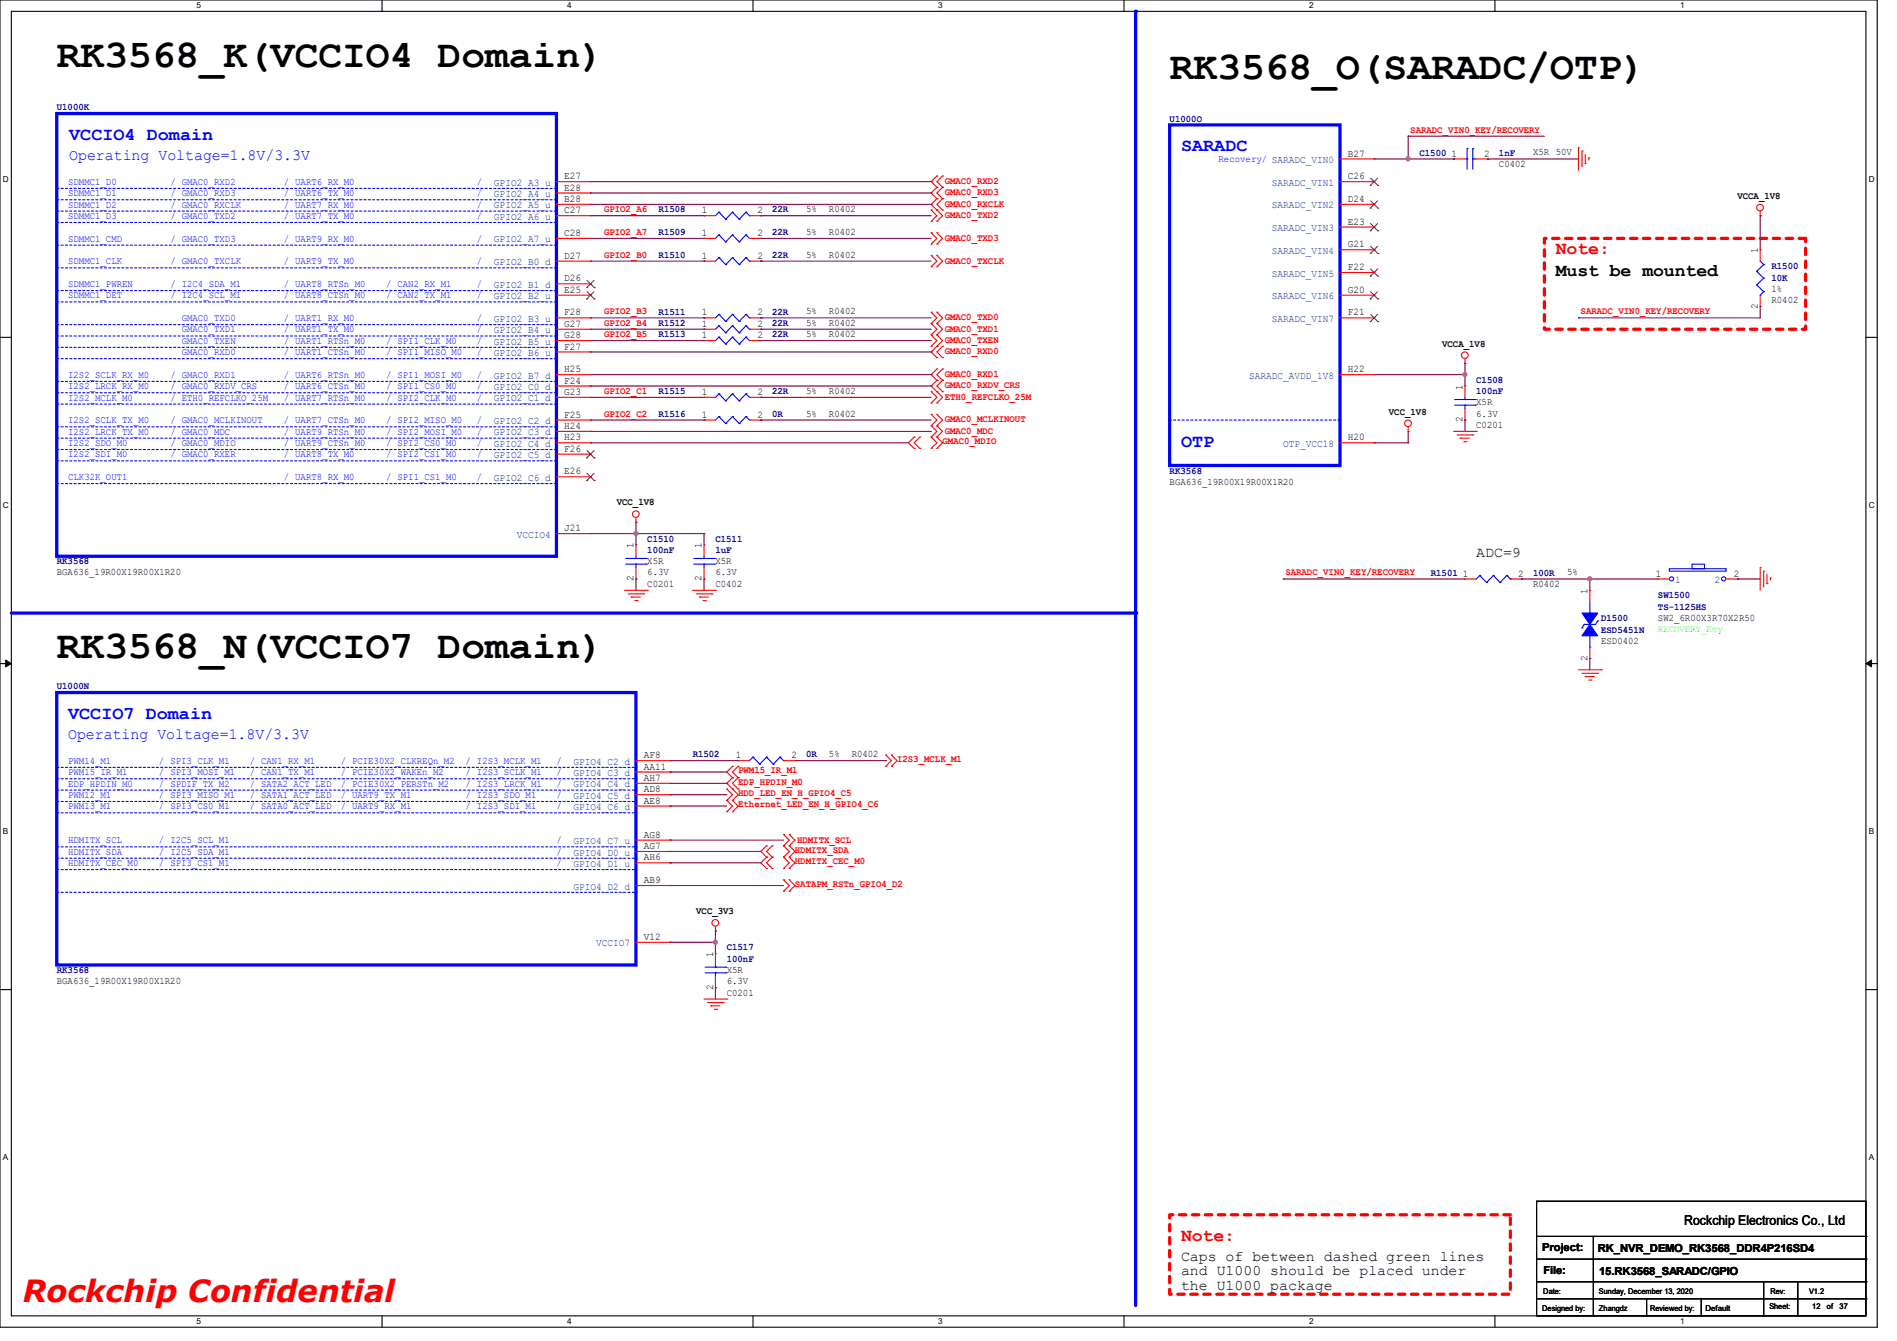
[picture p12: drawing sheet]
<svg xmlns="http://www.w3.org/2000/svg" width="297mm" height="210mm" viewBox="0 0 297 210" stroke-linecap="round" stroke-linejoin="round" font-family="sans-serif">
<path d="M0 0h293.9v207.9h-293.9zM1.8 1.8h290.3v204.3h-290.3z" fill="none" stroke="#000" stroke-width=".17"/>
<g fill="#fff">
<path d="M30.8 .2h.7v1.4h-.7z"/>
<path d="M30.8 206.2h.7v1.4h-.7z"/>
</g>
<path d="M59.8 0v1.8M59.8 206.1v1.8" fill="none" stroke="#000" stroke-width=".17"/>
<g fill="#fff">
<path d="M88.8 .2h.7v1.4h-.7z"/>
<path d="M88.8 206.2h.7v1.4h-.7z"/>
</g>
<path d="M117.9 0v1.8M117.9 206.1v1.8" fill="none" stroke="#000" stroke-width=".17"/>
<g fill="#fff">
<path d="M146.9 .2h.7v1.4h-.7z"/>
<path d="M146.9 206.2h.7v1.4h-.7z"/>
</g>
<path d="M176 0v1.8M176 206.1v1.8" fill="none" stroke="#000" stroke-width=".17"/>
<g fill="#fff">
<path d="M205 .2h.7v1.4h-.7z"/>
<path d="M205 206.2h.7v1.4h-.7z"/>
</g>
<path d="M234.1 0v1.8M234.1 206.1v1.8" fill="none" stroke="#000" stroke-width=".17"/>
<g fill="#fff">
<path d="M263.1 .2h.6v1.4h-.6z"/>
<path d="M263.1 206.2h.6v1.4h-.6z"/>
<path d="M.5 27.3h.9v1.4h-.9z"/>
<path d="M292.6 27.3h.9v1.4h-.9z"/>
<path d="M.5 78.4h.9v1.4h-.9z"/>
<path d="M292.6 78.4h.9v1.4h-.9z"/>
</g>
<path d="M0 52.8h1.8M292.1 52.8h1.8" fill="none" stroke="#000" stroke-width=".17"/>
<g fill="#fff">
<path d="M.5 129.5h.8v1.4h-.8z"/>
<path d="M292.6 129.5h.8v1.4h-.8z"/>
</g>
<path d="M0 103.9h1.8M292.1 103.9h1.8" fill="none" stroke="#000" stroke-width=".17"/>
<path d="M.9 103.4l.9 .5-.9 .5zM292.1 103.9l.9-.5v1z" fill="#000" stroke="#000" stroke-width=".16"/>
<g fill="#fff">
<path d="M.5 180.5h.8v1.4h-.8z"/>
<path d="M292.6 180.5h.8v1.4h-.8z"/>
</g>
<path d="M0 155h1.8M292.1 155h1.8" fill="none" stroke="#000" stroke-width=".17"/>
<path d="M1.8 96h176" fill="none" stroke="#00f" stroke-width=".51"/>
<circle cx="177.8" cy="96" r=".25" fill="#00f"/>
<path d="M177.8 1.8v94.2" fill="none" stroke="#00f" stroke-width=".51"/>
<circle cx="177.8" cy="1.8" r=".25" fill="#00f"/>
<path d="M241.8 37.3h40.9v14.3h-40.9zM183.1 190.2h53.4v12.5h-53.4z" fill="none" stroke="#f00" stroke-width=".51" stroke-dasharray="1 1"/>
<path d="M177.8 96v108.5" fill="none" stroke="#00f" stroke-width=".51"/>
<circle cx="177.8" cy="96" r=".25" fill="#00f"/>
<g fill="none" stroke="#f00" stroke-width=".17">
<path d="M87.1 37.3h5.4M87.1 28.4h5.4M87.1 30.2h5.4M87.1 32h5.4M87.1 33.8h5.4M92.5 28.4h.1M92.5 30.2h.1M92.5 32h.1M92.5 33.8h.1M92.5 37.3h.1M110.2 37.3h.1M110.2 33.8h.1"/>
<path d="M110.2 37.3h1.8M110.2 33.8h1.8M117.3 37.3h1.8M117.3 33.8h1.8M119.1 37.3h.1M119.1 33.8h.1M145.8 34.7h.1M145.8 32.9h.1M145.8 38.2h.1M145.8 36.4h.1M145.8 32.9l.9 .9-.9 .9M145.8 36.4l.9 .9-.9 .9"/>
<path d="M146.7 27.6h.1M146.7 29.3h.1M146.7 31.1h.1M146.7 32.9h.1M146.7 34.7h.1M146.7 38.2h.1M146.7 36.4h.1M146.7 27.6l-.9 .8 .9 .9M146.7 29.3l-.9 .9 .9 .9M146.7 31.1l-.9 .9 1.8 1.8-.9 .9M146.7 36.4l.9 .9-.9 .9M147.6 29.3h.1"/>
<path d="M147.6 27.6h.1M147.6 31.1h.1M147.6 32.9h.1M147.6 27.6l-.9 .8 .9 .9M147.6 29.3l-.9 .9 .9 .9M147.6 31.1l-.9 .9 .9 .9M209.8 24.9h5.3M209.8 28.4h5.3M209.8 32h5.3M209.8 35.6h5.3M209.8 39.1h5.3M215.1 24.9h.1"/>
<path d="M215.1 28.4h.1M215.1 32h.1M215.1 35.6h.1M215.1 39.1h.1M227.6 24.9h.1M227.6 24.9h1.8M231.1 24.9h1.8M232.9 24.9h.1M247.1 23.1h.1M247.1 23.1v3.6M247.7 23.7h.1M247.7 23.7v2.4"/>
<path d="M248.2 25.6h.1M248.2 24.2v1.4M248.8 24.7h.1M248.8 24.7v.4M275.6 33.8h.1M275.6 39.1h.1M275.6 33.1v.7M275.6 39.1v1.8M87.1 51.6h5.4M87.1 40.9h5.4M87.1 44.4h5.4M87.1 46.2h5.4"/>
<path d="M87.1 49.8h5.4M87.1 53.3h5.4M87.1 55.1h5.4M87.1 58.7h5.4M92.5 40.9h.1M92.5 44.4h.1M92.5 46.2h.1M92.5 49.8h.1M92.5 51.6h.1M92.5 53.3h.1M92.5 55.1h.1M92.5 58.7h.1"/>
<path d="M110.2 51.6h.1M110.2 49.8h.1M110.2 40.9h.1M110.2 53.3h.1M110.2 51.6h1.8M110.2 40.9h1.8M110.2 49.8h1.8M110.2 53.3h1.8M117.3 51.6h1.8M117.3 40.9h1.8M117.3 49.8h1.8M117.3 53.3h1.8"/>
<path d="M119.1 51.6h.1M119.1 49.8h.1M119.1 40.9h.1M119.1 53.3h.1M145.8 41.8h.1M145.8 40h.1M145.8 50.7h.1M145.8 48.9h.1M145.8 52.5h.1M145.8 54.2h.1M145.8 40l.9 .9-.9 .9M145.8 48.9l.9 .9-.9 .9"/>
<path d="M145.8 50.7l.9 .9-.9 .9M145.8 52.5l.9 .8-.9 .9M146.7 41.8h.1M146.7 40h.1M146.7 50.7h.1M146.7 48.9h.1M146.7 52.5h.1M146.7 54.2h.1M146.7 56h.1M146.7 57.8h.1M146.7 59.6h.1M146.7 40l.9 .9-.9 .9"/>
<path d="M146.7 48.9l.9 .9-.9 .9M146.7 50.7l.9 .9-.9 .9M146.7 52.5l.9 .8-1.8 1.8 .9 .9M146.7 57.8l-.9 .9 .9 .9M146.7 59.6l-.9 .9 .9 .8M147.6 56h.1M147.6 54.2h.1M147.6 59.6h.1M147.6 57.8h.1M147.6 54.2l-.9 .9 .9 .9M147.6 57.8l-.9 .9 .9 .9M147.6 59.6l-.9 .9 .9 .8"/>
<path d="M209.8 46.2h5.3M209.8 49.8h5.3M209.8 58.7h5.3M209.8 42.7h5.3M215.1 42.7h.1M215.1 46.2h.1M215.1 49.8h.1M215.1 58.7h.1M229.4 56.9h.1M229.4 56.2v.7M275.6 48h.1M275.6 46.2v1.8"/>
<path d="M87.1 67.6h5.4M87.1 65.8h5.4M87.1 62.2h5.4M87.1 60.5h5.4M87.1 69.3h5.4M87.1 71.1h5.4M87.1 74.7h5.4M92.5 60.5h.1M92.5 62.2h.1M92.5 65.8h.1M92.5 67.6h.1M92.5 69.3h.1"/>
<path d="M92.5 71.1h.1M92.5 74.7h.1M110.2 65.8h.1M110.2 62.2h.1M110.2 65.8h1.8M110.2 62.2h1.8M117.3 65.8h1.8M117.3 62.2h1.8M119.1 65.8h.1M119.1 62.2h.1M143.1 68.5h.1M143.1 70.2h.1"/>
<path d="M143.1 68.5l-.9 .8 .9 .9M144 70.2h.1M144 68.5h.1M144 68.5l-.9 .8 .9 .9M145.8 63.1h.1M145.8 61.3h.1M145.8 66.7h.1M145.8 64.9h.1M145.8 68.5h.1M145.8 70.2h.1M145.8 61.3l.9 .9-.9 .9M145.8 64.9l.9 .9-.9 .9"/>
<path d="M145.8 66.7l.9 .9-.9 .9M145.8 68.5l.9 .8-.9 .9M146.7 61.3h.1M146.7 63.1h.1M146.7 66.7h.1M146.7 64.9h.1M146.7 68.5h.1M146.7 70.2h.1M146.7 61.3l.9 .9-.9 .9M146.7 64.9l.9 .9-.9 .9M146.7 66.7l.9 .9-.9 .9M146.7 68.5l.9 .8-.9 .9"/>
<path d="M147.6 61.3h.1M209.8 69.3h5.3M215.1 69.3h.1M220.5 67.6h.1M220.5 66.8v.8M227.6 67.6h3.5M228.1 68.1h2.5M228.6 68.6h.1M228.6 68.6h1.5M229.2 69.2h.3M229.4 60.5h.1M229.4 65.8h.1"/>
<path d="M229.4 60.5v1.7M229.4 64v1.8M229.5 69.2h.1M230.6 68.1h.1M231.1 67.6h.1M87.1 83.6h5.4M92.5 83.6h.1M97.8 92.5h3.5M98.3 93h2.5M98.8 93.5h.1M98.8 93.5h1.5M99.4 94.1h.3"/>
<path d="M99.6 81.8h.1M99.6 85.3h.1M99.6 90.7h.1M99.6 81.1v.7M99.6 85.3v1.8M99.6 88.9v1.8M99.7 94.1h.1M100.8 93h.1M101.3 92.5h.1M108.5 92.5h3.5M109 93h2.5M109.5 93.5h.1"/>
<path d="M109.5 93.5h1.5M110.1 94.1h.3M110.2 85.3h.1M110.2 90.7h.1M110.2 85.3v1.8M110.2 88.9v1.8M110.4 94.1h.1M111.5 93h.1M112 92.5h.1M229.4 90.7h.1M229.4 90.7h1.7M236.5 90.7h1.8"/>
<path d="M238.3 90.7h.1M248.9 92.5h.1M248.9 92.5v1.7M259.6 90.7h.1M259.6 90.7h1.8M270.3 90.7h1.7M272 90.7h.1M275.6 88.9h.1M275.6 88.9v3.6M276.1 89.5h.1M276.1 89.5v2.4M276.6 91.4h.1"/>
<path d="M276.6 90v1.4M277.2 90.5h.1M277.2 90.5v.3M99.6 119.1h5.3M104.9 119.1h.1M115.6 119.1h.1M115.6 119.1h1.7M122.7 119.1h1.8M124.5 119.1h.1M138.7 118.2h.1M138.7 118.2l.9 .9-.9 .9M139.6 118.2h.1"/>
<path d="M139.6 118.2l.9 .9-.9 .9M247.1 104.9h3.6M247.7 105.5h2.4M248.2 106h.1M248.2 106h1.4M248.8 106.5h.3M248.9 103.1h.1M248.9 101.3v1.8M249.1 106.5h.1M250.1 105.5h.1M250.7 104.9h.1M99.6 120.9h5.3"/>
<path d="M99.6 122.7h5.3M99.6 124.5h5.3M99.6 126.2h5.3M99.6 131.6h5.3M99.6 133.3h5.3M99.6 135.1h5.3M99.6 138.7h5.3M104.9 120.9h.1M104.9 122.7h.1M104.9 124.5h.1M104.9 126.2h.1M104.9 131.6h.1"/>
<path d="M104.9 133.3h.1M104.9 135.1h.1M104.9 138.7h.1M113.8 127.1h.1M113.8 125.3h.1M113.8 123.6h.1M113.8 125.3l.9 .9-.9 .9M113.8 123.6l.9 .9-.9 .8M114.7 121.8h.1M114.7 123.6h.1M114.7 120h.1M114.7 127.1h.1"/>
<path d="M114.7 125.3h.1M114.7 125.3l.9 .9-.9 .9M114.7 121.8l-.9 .9 1.8 1.8-.9 .8M114.7 120l-.9 .9 .9 .9M115.6 123.6h.1M115.6 121.8h.1M115.6 120h.1M115.6 121.8l-.9 .9 .9 .9M115.6 120l-.9 .9 .9 .9M120 134.2h.1M120 136h.1M120 132.5h.1"/>
<path d="M120 134.2l-.9 .9 .9 .9M120 132.5l-.9 .8 .9 .9M120.9 136h.1M120.9 134.2h.1M120.9 132.5h.1M120.9 134.2l-.9 .9 .9 .9M120.9 132.5l-.9 .8 .9 .9M122.7 136h.1M122.7 134.2h.1M122.7 132.5h.1M122.7 130.7h.1M122.7 139.6h.1"/>
<path d="M122.7 137.8h.1M122.7 130.7l.9 .9-.9 .9M122.7 134.2l.9 .9-.9 .9M122.7 132.5l.9 .8-.9 .9M122.7 137.8l.9 .9-.9 .9M123.6 136h.1M123.6 134.2h.1M123.6 132.5h.1M123.6 130.7h.1M123.6 139.6h.1M123.6 137.8h.1M123.6 134.2l.9 .9-.9 .9"/>
<path d="M123.6 130.7l.9 .9-.9 .9M123.6 132.5l.9 .8-.9 .9M123.6 137.8l.9 .9-.9 .9M138.7 120h.1M139.6 120h.1M99.6 147.6h5.3M104.9 147.6h.1M110.2 156.5h3.6M110.8 157h2.4M111.3 157.5h.1M111.3 157.5h1.4M111.8 158.1h.4"/>
<path d="M112 145.8h.1M112 149.4h.1M112 154.7h.1M112 145.1v.7M112 149.4v1.7M112 152.9v1.8M112.2 158.1h.1M113.2 157h.1M113.8 156.5h.1"/>
<circle cx="275.6" cy="32.5" r=".52"/>
<circle cx="229.4" cy="55.6" r=".52"/>
<circle cx="220.5" cy="66.3" r=".52"/>
<circle cx="99.6" cy="80.5" r=".52"/>
<circle cx="112" cy="144.5" r=".52"/>
</g>
<g fill="none" stroke="#000" stroke-width=".17">
<path d="M240.6 188.1h51.5v18h-51.5zM240.6 193.6h51.5M240.6 197.2h51.5M249.5 193.6v12.5M292.1 193.6h.1M292.1 197.2h.1M240.6 200.7h51.5M240.6 203.4h51.5M249.5 206.1h.1M257.8 206.1h.1M257.8 203.4v2.7M266.4 206.1h.1"/>
<path d="M266.4 203.4v2.7M276.1 206.1h.1M276.1 200.7v5.4M281.5 206.1h.1M281.5 200.7v5.4M292.1 200.7h.1M292.1 203.4h.1"/>
</g>
<g fill="none" stroke="#00f" stroke-width=".17">
<path d="M112.6 36.8h.1M112.6 33.2h.1M112.6 36.8l-.6 .5M112.6 36.8l1 1.1M112.6 33.2l-.6 .6M112.6 33.2l1 1.1M113.6 37.9h.1M113.6 34.3h.1M114.7 36.8h.1M114.7 33.2h.1M114.7 36.8l-1.1 1.1M114.7 36.8l1 1.1"/>
<path d="M114.7 33.2l-1.1 1.1M114.7 33.2l1 1.1M115.7 37.9h.1M115.7 34.3h.1M116.8 36.8h.1M116.8 33.2h.1M116.8 36.8l-1.1 1.1M116.8 36.8l.5 .5M116.8 33.2l-1.1 1.1M116.8 33.2l.5 .6M117.3 37.3h.1M117.3 33.8h.1"/>
<path d="M229.4 24.9h.3M229.7 24.9h.1M229.7 23.3h.1M229.7 23.3v3.2M230.6 23.3h.1M230.6 24.9h.1M230.6 24.9h.5M230.6 23.3v3.2M112.6 51h.1M112.6 49.2h.1M112.6 40.3h.1M112.6 52.8h.1"/>
<path d="M112.6 51l-.6 .6M112.6 51l1 1.1M112.6 49.2l-.6 .6M112.6 49.2l1 1.1M112.6 40.3l-.6 .6M112.6 40.3l1 1.1M112.6 52.8l-.6 .5M112.6 52.8l1 1.1M113.6 52.1h.1M113.6 50.3h.1M113.6 41.4h.1M113.6 53.9h.1"/>
<path d="M114.7 51h.1M114.7 49.2h.1M114.7 40.3h.1M114.7 52.8h.1M114.7 51l-1.1 1.1M114.7 51l1 1.1M114.7 49.2l-1.1 1.1M114.7 49.2l1 1.1M114.7 40.3l-1.1 1.1M114.7 40.3l1 1.1M114.7 52.8l-1.1 1.1M114.7 52.8l1 1.1"/>
<path d="M115.7 52.1h.1M115.7 50.3h.1M115.7 41.4h.1M115.7 53.9h.1M116.8 51h.1M116.8 49.2h.1M116.8 40.3h.1M116.8 52.8h.1M116.8 51l-1.1 1.1M116.8 51l.5 .6M116.8 49.2l-1.1 1.1M116.8 49.2l.5 .6"/>
<path d="M116.8 40.3l-1.1 1.1M116.8 40.3l.5 .6M116.8 52.8l-1.1 1.1M116.8 52.8l.5 .5M117.3 51.6h.1M117.3 49.8h.1M117.3 40.9h.1M117.3 53.3h.1M275 42.5h.1M275 44.6h.1M275 42.5l1.1 1.1M275 44.6l1.1 1.1"/>
<path d="M275.6 46.2h.1M275.6 40.9l.5 .5M276.1 41.4h.1M276.1 43.6h.1M276.1 45.7h.1M276.1 45.7l-.5 .5M276.1 41.4l-1.1 1.1M276.1 43.6l-1.1 1M112.6 65.2h.1M112.6 61.7h.1M112.6 65.2l-.6 .6M112.6 65.2l1 1.1"/>
<path d="M112.6 61.7l-.6 .5M112.6 61.7l1 1.1M113.6 66.3h.1M113.6 62.8h.1M114.7 65.2h.1M114.7 61.7h.1M114.7 65.2l-1.1 1.1M114.7 65.2l1 1.1M114.7 61.7l-1.1 1.1M114.7 61.7l1 1.1M115.7 66.3h.1M115.7 62.8h.1"/>
<path d="M116.8 65.2h.1M116.8 61.7h.1M116.8 65.2l-1.1 1.1M116.8 65.2l.5 .6M116.8 61.7l-1.1 1.1M116.8 61.7l.5 .5M117.3 65.8h.1M117.3 62.2h.1M227.8 63.5h3.2M227.8 62.6h3.2M229.4 62.6h.1M229.4 63.5h.1"/>
<path d="M229.4 62.2v.4M229.4 63.5v.5M231 63.5h.1M231 62.6h.1M98 88.3h3.2M98 87.5h3.2M99.6 87.5h.1M99.6 88.3h.1M99.6 87.1v.4M99.6 88.3v.6M101.2 88.3h.1M101.2 87.5h.1"/>
<path d="M108.6 88.3h3.2M108.6 87.5h3.2M110.2 87.5h.1M110.2 88.3h.1M110.2 87.1v.4M110.2 88.3v.6M111.8 88.3h.1M111.8 87.5h.1M231.7 90.1h.1M231.7 90.1l-.6 .6M231.7 90.1l1 1.1M232.7 91.2h.1"/>
<path d="M233.8 90.1h.1M233.8 90.1l-1.1 1.1M233.8 90.1l1.1 1.1M234.9 91.2h.1M235.9 90.1h.1M235.9 90.1l-1 1.1M235.9 90.1l.6 .6M236.5 90.7h.1M247.7 98.3h.1M248 97.8h.1M248 97.8l-.3 .5M248.9 96h.1"/>
<path d="M248.9 94.2v1.8M248.9 99.6v1.7M250.1 97.2h.1M250.1 97.2l-.3 .6h-1.8M261.4 89.1h8.9v.4h-8.9zM264.9 88.3h2v.8h-2zM117.9 118.6h.1M117.9 118.6l-.6 .5M117.9 118.6l1.1 1.1M119 119.7h.1M120 118.6h.1M120 118.6l-1 1.1"/>
<path d="M120 118.6l1.1 1.1M121.1 119.7h.1M122.1 118.6h.1M122.1 118.6l-1 1.1M122.1 118.6l.6 .5M122.7 119.1h.1M248.9 101.3h.1M110.4 152.4h3.2M110.4 151.5h3.2M112 151.5h.1M112 152.4h.1M112 151.1v.4"/>
<path d="M112 152.4v.5M113.6 152.4h.1M113.6 151.5h.1"/>
<circle cx="261.7" cy="90.7" r=".33"/>
<circle cx="269.9" cy="90.7" r=".33"/>
</g>
<g fill="none" stroke="#00f" stroke-width=".17" stroke-dasharray=".3 .3">
<path d="M8.9 34.8h78.2M8.9 29.5h78.2M8.9 31.3h78.2M8.9 38.4h78.2M8.9 33.1h78.2M87.1 34.8h.1M87.1 29.5h.1M87.1 31.3h.1M87.1 38.4h.1M87.1 33.1h.1M8.9 52.6h78.2M8.9 54.4h78.2"/>
<path d="M8.9 50.8h78.2M8.9 45.5h78.2M8.9 56.2h78.2M8.9 47.3h78.2M8.9 42h78.2M8.9 59.7h78.2M87.1 52.6h.1M87.1 54.4h.1M87.1 50.8h.1M87.1 45.5h.1M87.1 56.2h.1M87.1 47.3h.1"/>
<path d="M87.1 42h.1M87.1 59.7h.1M8.9 63.3h78.2M8.9 61.5h78.2M8.9 70.4h78.2M8.9 75.7h78.2M8.9 68.6h78.2M8.9 72.2h78.2M8.9 66.8h78.2M87.1 63.3h.1M87.1 61.5h.1M87.1 70.4h.1"/>
<path d="M87.1 75.7h.1M87.1 68.6h.1M87.1 72.2h.1M87.1 66.8h.1M183.1 65.8h.1M209.8 65.8h-26.7M8.9 122h90.7M8.9 134.4h90.7M8.9 125.5h90.7M8.9 136.2h90.7M8.9 127.3h90.7M8.9 139.7h90.7"/>
<path d="M8.9 120.2h90.7M8.9 123.7h90.7M8.9 132.6h90.7M99.6 122h.1M99.6 134.4h.1M99.6 125.5h.1M99.6 136.2h.1M99.6 127.3h.1M99.6 139.7h.1M99.6 120.2h.1M99.6 123.7h.1M99.6 132.6h.1"/>
</g>
<path d="M8.9 17.8h78.2v69.3h-78.2zM183.1 19.6h26.7v53.3h-26.7zM8.9 108.5h90.7v42.6h-90.7z" fill="none" stroke="#00f" stroke-width=".51"/>
<g fill="#00f" stroke="#00f" stroke-width=".17">
<path d="M247.7 96h2.4l-1.2 1.8z" fill-rule="evenodd"/>
<path d="M248.9 97.8l1.2 1.8h-2.4z" fill-rule="evenodd"/>
</g>
<g fill="none" stroke="#804000" stroke-width=".16">
<path d="M214.5 29h.1M214.5 32.6h.1M214.5 36.2h.1M214.5 39.7h.1M214.6 27.9l1.1 1.1M214.6 31.5l1.1 1.1M214.6 35l1.1 1.2M214.6 38.6l1.1 1.1M215.7 27.9l-1.2 1.1M215.7 31.5l-1.2 1.1M215.7 35l-1.2 1.2M215.7 38.6l-1.2 1.1"/>
<path d="M215.7 29h.1M215.7 32.6h.1M215.7 36.2h.1M215.7 39.7h.1M91.9 45h.1M91.9 46.8h.1M91.9 43.9l1.1 1.1M91.9 45.7l1.1 1.1M93 43.9l-1.1 1.1M93 45.7l-1.1 1.1M93 45h.1M93 46.8h.1"/>
<path d="M214.5 43.3h.1M214.5 46.8h.1M214.5 50.4h.1M214.6 42.1l1.1 1.2M214.6 45.7l1.1 1.1M214.6 49.2l1.1 1.2M215.7 42.1l-1.2 1.2M215.7 45.7l-1.2 1.1M215.7 49.2l-1.2 1.2M215.7 43.3h.1M215.7 46.8h.1M215.7 50.4h.1"/>
<path d="M91.9 71.7h.1M91.9 75.3h.1M91.9 70.6l1.1 1.1M91.9 74.1l1.1 1.2M93 70.6l-1.1 1.1M93 74.1l-1.1 1.2M93 71.7h.1M93 75.3h.1"/>
</g>
<g fill="none" stroke="#800040" stroke-width=".17">
<path d="M92.5 33.8h17.7M92.5 37.3h17.7M92.5 28.4h53.3M92.5 30.2h53.3M92.5 32h53.3M110.2 33.8h.1M110.2 37.3h.1M119.1 37.3h.1M119.1 33.8h.1M119.1 33.8h26.7M119.1 37.3h26.7M145.8 28.4h.1"/>
<path d="M145.8 30.2h.1M145.8 32h.1M215.1 24.9h12.5M220.5 24.9h.1M220.5 21.3h.1M220.5 21.3h21.3M220.5 21.3v3.6M227.6 24.9h.1M232.9 24.9h.1M232.9 24.9h14.2M275.6 33.8h.1M275.6 33.8v5.3"/>
<path d="M92.5 40.9h17.7M92.5 58.7h53.3M92.5 49.8h17.7M92.5 51.6h17.7M92.5 53.3h17.7M92.5 55.1h53.3M110.2 40.9h.1M110.2 49.8h.1M110.2 51.6h.1M110.2 53.3h.1M119.1 49.8h.1M119.1 51.6h.1"/>
<path d="M119.1 53.3h.1M119.1 40.9h.1M119.1 40.9h26.7M119.1 49.8h26.7M119.1 51.6h26.7M119.1 53.3h26.7M145.8 55.1h.1M145.8 58.7h.1M215.1 58.7h14.3M229.4 56.9h.1M229.4 58.7h.1M229.4 56.9v3.6"/>
<path d="M247.1 49.8h.1M275.6 48h.1M275.6 48v1.8h-28.5M92.5 67.6h.1M92.5 69.3h.1M92.5 69.3h49.7M92.5 62.2h17.7M92.5 65.8h17.7M92.5 67.6h53.3M92.5 60.5h53.3M110.2 62.2h.1M110.2 65.8h.1"/>
<path d="M119.1 65.8h.1M119.1 62.2h.1M119.1 62.2h26.7M119.1 65.8h26.7M145.8 60.5h.1M215.1 69.3h.1M215.1 69.3h5.4M220.5 69.3h.1M220.5 67.6v1.7M229.4 65.8h.1M229.4 65.8v1.8M92.5 83.6h.1"/>
<path d="M92.5 83.6h17.7M99.6 81.8h.1M99.6 83.6h.1M99.6 90.7h.1M99.6 81.8v3.5M99.6 90.7v1.8M110.2 83.6h.1M110.2 90.7h.1M110.2 83.6v1.7M110.2 90.7v1.8M200.9 90.7h.1M200.9 90.7h28.5"/>
<path d="M238.3 90.7h.1M238.3 90.7h21.3M248.9 90.7h.1M248.9 90.7v1.8M272 90.7h.1M272 90.7h3.6M104.9 119.1h10.7M115.6 119.1h.1M124.5 119.1h14.2M138.7 119.1h.1M248.9 103.1h.1M248.9 103.1v1.8"/>
<path d="M104.9 135.1h.1M104.9 131.6h.1M104.9 133.3h.1M104.9 120.9h.1M104.9 124.5h.1M104.9 126.2h.1M104.9 138.7h.1M104.9 135.1h14.2M104.9 131.6h17.8M104.9 133.3h14.2M104.9 120.9h8.9M104.9 122.7h8.9"/>
<path d="M104.9 124.5h8.9M104.9 126.2h8.9M104.9 138.7h17.8M113.8 122.7h.1M104.9 147.6h.1M104.9 147.6h7.1M112 145.8h.1M112 147.6h.1M112 154.7h.1M112 145.8v3.6M112 154.7v1.8"/>
</g>
<g fill="#f0f" stroke="#f0f" stroke-width=".17">
<circle cx="112" cy="147.6" r=".32"/>
<circle cx="229.3" cy="58.7" r=".32"/>
<circle cx="99.5" cy="83.5" r=".32"/>
<circle cx="220.5" cy="24.9" r=".32"/>
<circle cx="248.9" cy="90.7" r=".32"/>
</g>
<g font-size="6.2">
<text x="8.9" y="10.5">RK3568_K(VCCIO4 Domain)</text>
<text x="183.1" y="12.3">RK3568_O(SARADC/OTP)</text>
<text x="8.9" y="103">RK3568_N(VCCIO7 Domain)</text>
</g>
<text font-size="4.8" fill="#f00" x="3.6" y="204">Rockchip Confidential</text>
<g font-size="2.8" fill="#00f">
<text x="10.8" y="21.9">VCCIO4 Domain</text>
<text x="184.9" y="23.7">SARADC</text>
<text x="184.9" y="69.9">OTP</text>
<text x="10.7" y="112.6">VCCIO7 Domain</text>
</g>
<g font-size="2.8" fill="#f00">
<text x="243.6" y="39.7">Note:</text>
<text x="184.9" y="194.4">Note:</text>
</g>
<text font-size="2.8" x="243.6" y="43.3">Must be mounted</text>
<g font-size="2.5" fill="#00f">
<text x="10.8" y="25.1">Operating Voltage=1.8V/3.3V</text>
<text x="10.7" y="115.7">Operating Voltage=1.8V/3.3V</text>
</g>
<g font-size="2.3">
<text x="231.1" y="87.2">ADC=9</text>
<text x="184.9" y="197.4">Caps of between dashed green lines</text>
<text x="184.9" y="199.7">and U1000 should be placed under</text>
<text x="184.9" y="202">the U1000 package</text>
</g>
<text font-size="2.1" x="263.7" y="191.9">Rockchip Electronics Co., Ltd</text>
<g font-size="1.7">
<text x="241.5" y="196">Project:</text>
<text x="250.1" y="196.1">RK_NVR_DEMO_RK3568_DDR4P216SD4</text>
<text x="241.6" y="199.5">File:</text>
<text x="250.4" y="199.7">15.RK3568_SARADC/GPIO</text>
</g>
<g font-size="1.6" fill="#000080">
<text x="8.9" y="17.3">U1000K</text>
<text x="183.1" y="19">U1000O</text>
<text x="222.2" y="24.4">C1500</text>
<text x="234.7" y="24.4">1nF</text>
<text x="103.1" y="33.3">R1508</text>
<text x="120.9" y="33.3">22R</text>
<text x="103.1" y="36.8">R1509</text>
<text x="103.1" y="40.4">R1510</text>
<text x="120.9" y="36.8">22R</text>
<text x="120.9" y="40.4">22R</text>
<text x="277.4" y="42.2">R1500</text>
<text x="277.4" y="43.9">10K</text>
<text x="103.1" y="51.1">R1512</text>
<text x="103.1" y="49.3">R1511</text>
<text x="103.1" y="52.8">R1513</text>
<text x="120.9" y="51.1">22R</text>
<text x="120.9" y="49.3">22R</text>
<text x="120.9" y="52.8">22R</text>
<text x="231.1" y="59.9">C1508</text>
<text x="103.1" y="65.3">R1516</text>
<text x="103.1" y="61.7">R1515</text>
<text x="120.9" y="65.3">0R</text>
<text x="120.9" y="61.7">22R</text>
<text x="231.1" y="61.7">100nF</text>
<text x="183.1" y="74.2">RK3568</text>
<text x="8.9" y="88.4">RK3568</text>
<text x="101.3" y="84.8">C1510</text>
<text x="101.3" y="86.6">100nF</text>
<text x="112" y="84.8">C1511</text>
<text x="112" y="86.6">1uF</text>
<text x="224" y="90.2">R1501</text>
<text x="240" y="90.2">100R</text>
<text x="259.6" y="93.7">SW1500</text>
<text x="259.6" y="95.5">TS-1125HS</text>
<text x="250.7" y="97.3">D1500</text>
<text x="250.7" y="99.1">ESD5451N</text>
<text x="8.9" y="107.9">U1000N</text>
<text x="108.5" y="118.6">R1502</text>
<text x="126.2" y="118.6">0R</text>
<text x="113.8" y="148.8">C1517</text>
<text x="8.9" y="152.4">RK3568</text>
<text x="113.8" y="150.6">100nF</text>
</g>
<g font-size="1.6" fill="#f00">
<text x="220.8" y="20.8">SARADC_VIN0_KEY/RECOVERY</text>
<text x="147.9" y="28.8">GMAC0_RXD2</text>
<text x="94.6" y="33.2">GPIO2_A6</text>
<text x="147.9" y="30.6">GMAC0_RXD3</text>
<text x="147.9" y="32.4">GMAC0_RXCLK</text>
<text x="147.9" y="34.2">GMAC0_TXD2</text>
<text x="94.6" y="40.3">GPIO2_B0</text>
<text x="94.6" y="36.8">GPIO2_A7</text>
<text x="147.9" y="37.7">GMAC0_TXD3</text>
<text x="147.9" y="41.3">GMAC0_TXCLK</text>
<text x="94.6" y="49.2">GPIO2_B3</text>
<text x="94.6" y="51">GPIO2_B4</text>
<text x="94.6" y="52.8">GPIO2_B5</text>
<text x="147.9" y="50.2">GMAC0_TXD0</text>
<text x="147.9" y="51.9">GMAC0_TXD1</text>
<text x="147.9" y="53.7">GMAC0_TXEN</text>
<text x="247.5" y="49.2">SARADC_VIN0_KEY/RECOVERY</text>
<text x="147.9" y="55.5">GMAC0_RXD0</text>
<text x="147.9" y="59.1">GMAC0_RXD1</text>
<text x="94.6" y="61.7">GPIO2_C1</text>
<text x="94.6" y="65.2">GPIO2_C2</text>
<text x="147.9" y="60.8">GMAC0_RXDV_CRS</text>
<text x="147.9" y="62.6">ETH0_REFCLKO_25M</text>
<text x="147.6" y="69.6">GMAC0_MDIO</text>
<text x="147.9" y="66.2">GMAC0_MCLKINOUT</text>
<text x="147.9" y="67.9">GMAC0_MDC</text>
<text x="201.2" y="90.1">SARADC_VIN0_KEY/RECOVERY</text>
<text x="140.5" y="119.3">I2S3_MCLK_M1</text>
<text x="115.6" y="122.9">EDP_HPDIN_M0</text>
<text x="115.6" y="121.1">PWM15_IR_M1</text>
<text x="115.6" y="124.7">HDD_LED_EN_H_GPIO4_C5</text>
<text x="115.6" y="126.4">Ethernet_LED_EN_H_GPIO4_C6</text>
<text x="124.8" y="131.9">HDMITX_SCL</text>
<text x="124.5" y="135.3">HDMITX_CEC_M0</text>
<text x="124.5" y="133.6">HDMITX_SDA</text>
<text x="124.5" y="138.9">SATAPM_RSTn_GPIO4_D2</text>
</g>
<g font-size="1.6" fill="#00f">
<text x="10.7" y="29">SDMMC1_D0</text>
<text x="26.7" y="29">/ GMAC0_RXD2</text>
<text x="44.4" y="29">/ UART6_RX_M0</text>
<text x="74.7" y="29">/</text>
<text x="190.8" y="25.4">Recovery/ SARADC_VIN0</text>
<text x="10.7" y="34.3">SDMMC1_D3</text>
<text x="10.7" y="30.7">SDMMC1_D1</text>
<text x="10.7" y="32.5">SDMMC1_D2</text>
<text x="26.7" y="30.7">/ GMAC0_RXD3</text>
<text x="26.7" y="34.3">/ GMAC0_TXD2</text>
<text x="26.7" y="32.5">/ GMAC0_RXCLK</text>
<text x="44.4" y="32.5">/ UART7_RX_M0</text>
<text x="44.4" y="34.3">/ UART7_TX_M0</text>
<text x="44.4" y="30.7">/ UART6_TX_M0</text>
<text x="74.7" y="34.3">/</text>
<text x="74.7" y="30.7">/</text>
<text x="74.7" y="32.5">/</text>
<text x="10.7" y="37.8">SDMMC1_CMD</text>
<text x="10.7" y="41.4">SDMMC1_CLK</text>
<text x="26.7" y="41.4">/ GMAC0_TXCLK</text>
<text x="26.7" y="37.8">/ GMAC0_TXD3</text>
<text x="44.4" y="37.8">/ UART9_RX_M0</text>
<text x="44.4" y="41.4">/ UART9_TX_M0</text>
<text x="74.7" y="41.4">/</text>
<text x="74.7" y="37.8">/</text>
<text x="10.7" y="45">SDMMC1_PWREN</text>
<text x="10.7" y="46.7">SDMMC1_DET</text>
<text x="26.7" y="45">/ I2C4_SDA_M1</text>
<text x="26.7" y="46.7">/ I2C4_SCL_M1</text>
<text x="44.4" y="46.7">/ UART8_CTSn_M0</text>
<text x="44.4" y="45">/ UART8_RTSn_M0</text>
<text x="60.5" y="46.7">/ CAN2_TX_M1</text>
<text x="60.5" y="45">/ CAN2_RX_M1</text>
<text x="74.7" y="46.7">/</text>
<text x="74.7" y="45">/</text>
<text x="28.4" y="50.3">GMAC0_TXD0</text>
<text x="28.4" y="52.1">GMAC0_TXD1</text>
<text x="28.4" y="53.8">GMAC0_TXEN</text>
<text x="44.4" y="52.1">/ UART1_TX_M0</text>
<text x="44.4" y="50.3">/ UART1_RX_M0</text>
<text x="44.4" y="53.8">/ UART1_RTSn_M0</text>
<text x="60.5" y="53.8">/ SPI1_CLK_M0</text>
<text x="74.7" y="50.3">/</text>
<text x="74.7" y="53.8">/</text>
<text x="74.7" y="52.1">/</text>
<text x="10.7" y="59.2">I2S2_SCLK_RX_M0</text>
<text x="26.7" y="59.2">/ GMAC0_RXD1</text>
<text x="28.4" y="55.6">GMAC0_RXD0</text>
<text x="44.4" y="55.6">/ UART1_CTSn_M0</text>
<text x="44.4" y="59.2">/ UART6_RTSn_M0</text>
<text x="60.5" y="59.2">/ SPI1_MOSI_M0</text>
<text x="60.5" y="55.6">/ SPI1_MISO_M0</text>
<text x="74.7" y="55.6">/</text>
<text x="74.7" y="59.2">/</text>
<text x="10.7" y="61">I2S2_LRCK_RX_M0</text>
<text x="10.7" y="62.7">I2S2_MCLK_M0</text>
<text x="26.7" y="62.7">/ ETH0_REFCLKO_25M</text>
<text x="26.7" y="61">/ GMAC0_RXDV_CRS</text>
<text x="44.4" y="62.7">/ UART7_RTSn_M0</text>
<text x="44.4" y="61">/ UART6_CTSn_M0</text>
<text x="60.4" y="61">/ SPI1_CS0_M0</text>
<text x="60.5" y="62.7">/ SPI2_CLK_M0</text>
<text x="74.7" y="62.7">/</text>
<text x="74.7" y="61">/</text>
<text x="10.7" y="71.6">I2S2_SDI_M0</text>
<text x="10.7" y="66.3">I2S2_SCLK_TX_M0</text>
<text x="10.7" y="69.8">I2S2_SDO_M0</text>
<text x="10.7" y="68.1">I2S2_LRCK_TX_M0</text>
<text x="26.7" y="69.8">/ GMAC0_MDIO</text>
<text x="26.7" y="71.6">/ GMAC0_RXER</text>
<text x="26.7" y="68.1">/ GMAC0_MDC</text>
<text x="26.7" y="66.3">/ GMAC0_MCLKINOUT</text>
<text x="44.4" y="66.3">/ UART7_CTSn_M0</text>
<text x="44.4" y="71.6">/ UART8_TX_M0</text>
<text x="44.4" y="68.1">/ UART9_RTSn_M0</text>
<text x="44.4" y="69.8">/ UART9_CTSn_M0</text>
<text x="60.5" y="71.6">/ SPI2_CS1_M0</text>
<text x="60.5" y="68.1">/ SPI2_MOSI_M0</text>
<text x="60.5" y="69.8">/ SPI2_CS0_M0</text>
<text x="60.5" y="66.3">/ SPI2_MISO_M0</text>
<text x="74.7" y="69.8">/</text>
<text x="74.7" y="71.6">/</text>
<text x="74.7" y="68.1">/</text>
<text x="74.7" y="66.3">/</text>
<text x="10.7" y="75.2">CLK32K_OUT1</text>
<text x="44.4" y="75.2">/ UART8_RX_M0</text>
<text x="60.5" y="75.2">/ SPI1_CS1_M0</text>
<text x="74.7" y="75.2">/</text>
<text x="10.7" y="119.6">PWM14_M1</text>
<text x="24.9" y="119.6">/ SPI3_CLK_M1</text>
<text x="39.1" y="119.6">/ CAN1_RX_M1</text>
<text x="53.3" y="119.6">/ PCIE30X2_CLKREQn_M2</text>
<text x="72.9" y="119.6">/ I2S3_MCLK_M1</text>
<text x="87.1" y="119.6">/</text>
<text x="10.7" y="125">PWM12_M1</text>
<text x="10.7" y="123.2">EDP_HPDIN_M0</text>
<text x="10.7" y="121.4">PWM15_IR_M1</text>
<text x="24.9" y="125">/ SPI3_MISO_M1</text>
<text x="24.9" y="121.4">/ SPI3_MOSI_M1</text>
<text x="24.9" y="123.2">/ SPDIF_TX_M2</text>
<text x="39.1" y="123.2">/ SATA2_ACT_LED</text>
<text x="39.1" y="121.4">/ CAN1_TX_M1</text>
<text x="39.1" y="125">/ SATA1_ACT_LED</text>
<text x="53.3" y="123.2">/ PCIE30X2_PERSTn_M2</text>
<text x="53.3" y="125">/ UART9_TX_M1</text>
<text x="53.3" y="121.4">/ PCIE30X2_WAKEn_M2</text>
<text x="72.9" y="121.4">/ I2S3_SCLK_M1</text>
<text x="72.9" y="125">/ I2S3_SDO_M1</text>
<text x="72.9" y="123.2">/ I2S3_LRCK_M1</text>
<text x="87.1" y="125">/</text>
<text x="87.1" y="121.4">/</text>
<text x="87.1" y="123.2">/</text>
<text x="10.7" y="126.7">PWM13_M1</text>
<text x="24.9" y="126.7">/ SPI3_CS0_M1</text>
<text x="39.1" y="126.7">/ SATA0_ACT_LED</text>
<text x="53.3" y="126.7">/ UART9_RX_M1</text>
<text x="72.9" y="126.7">/ I2S3_SDI_M1</text>
<text x="87.1" y="126.7">/</text>
<text x="10.7" y="133.9">HDMITX_SDA</text>
<text x="10.7" y="135.6">HDMITX_CEC_M0</text>
<text x="10.7" y="132.1">HDMITX_SCL</text>
<text x="24.9" y="132.1">/ I2C5_SCL_M1</text>
<text x="24.9" y="135.6">/ SPI3_CS1_M1</text>
<text x="24.9" y="133.9">/ I2C5_SDA_M1</text>
<text x="87.1" y="135.6">/</text>
<text x="87.1" y="133.9">/</text>
<text x="87.1" y="132.1">/</text>
</g>
<g font-size="1.6" fill="#004080">
<text x="77.3" y="29.1">GPIO2_A3_u</text>
<text x="199.1" y="29.1">SARADC_VIN1</text>
<text x="77.3" y="30.9">GPIO2_A4_u</text>
<text x="77.3" y="32.6">GPIO2_A5_u</text>
<text x="77.3" y="34.4">GPIO2_A6_u</text>
<text x="199.1" y="32.6">SARADC_VIN2</text>
<text x="77.3" y="38">GPIO2_A7_u</text>
<text x="77.3" y="41.5">GPIO2_B0_d</text>
<text x="199.1" y="36.2">SARADC_VIN3</text>
<text x="199.1" y="39.8">SARADC_VIN4</text>
<text x="77.3" y="45.1">GPIO2_B1_d</text>
<text x="77.3" y="46.9">GPIO2_B2_u</text>
<text x="199.1" y="43.3">SARADC_VIN5</text>
<text x="199.1" y="46.9">SARADC_VIN6</text>
<text x="77.3" y="50.4">GPIO2_B3_u</text>
<text x="77.3" y="52.2">GPIO2_B4_u</text>
<text x="77.3" y="54">GPIO2_B5_u</text>
<text x="199.1" y="50.4">SARADC_VIN7</text>
<text x="77.3" y="55.8">GPIO2_B6_u</text>
<text x="77.3" y="59.3">GPIO2_B7_d</text>
<text x="195.6" y="59.3">SARADC_AVDD_1V8</text>
<text x="77.3" y="61.1">GPIO2_C0_d</text>
<text x="77.3" y="62.9">GPIO2_C1_d</text>
<text x="77.3" y="66.4">GPIO2_C2_d</text>
<text x="77.3" y="68.2">GPIO2_C3_d</text>
<text x="77.3" y="70">GPIO2_C4_d</text>
<text x="77.3" y="71.8">GPIO2_C5_d</text>
<text x="200.9" y="70">OTP_VCC18</text>
<text x="77.3" y="75.3">GPIO2_C6_d</text>
<text x="80.9" y="84.2">VCCIO4</text>
<text x="262.3" y="91.3">1</text>
<text x="268.5" y="91.3">2</text>
<text x="89.8" y="119.8">GPIO4_C2_d</text>
<text x="89.8" y="121.5">GPIO4_C3_d</text>
<text x="89.8" y="123.3">GPIO4_C4_d</text>
<text x="89.8" y="125.1">GPIO4_C5_d</text>
<text x="89.8" y="126.9">GPIO4_C6_d</text>
<text x="89.8" y="132.2">GPIO4_C7_u</text>
<text x="89.8" y="134">GPIO4_D0_u</text>
<text x="89.8" y="135.8">GPIO4_D1_u</text>
<text x="89.8" y="139.3">GPIO4_D2_d</text>
<text x="93.3" y="148.2">VCCIO7</text>
</g>
<g font-size="1.6">
<text x="88.3" y="28.1">E27</text>
<text x="88.3" y="29.8">E28</text>
<text x="211" y="24.5">B27</text>
<text x="211" y="28.1">C26</text>
<text x="227.2" y="24.5">1</text>
<text x="232.4" y="24.5">2</text>
<text x="234.7" y="26.1">C0402</text>
<text x="240" y="24.3">X5R 50V</text>
<text x="88.3" y="31.6">B28</text>
<text x="88.3" y="33.4">C27</text>
<text x="109.9" y="33.4">1</text>
<text x="118.6" y="33.4">2</text>
<text x="126.2" y="33.2">5%</text>
<text x="129.8" y="33.2">R0402</text>
<text x="211" y="31.6">D24</text>
<text x="211" y="35.2">E23</text>
<text x="272" y="31.2">VCCA_1V8</text>
<text x="88.3" y="37">C28</text>
<text x="88.3" y="40.5">D27</text>
<text x="109.9" y="37">1</text>
<text x="109.9" y="40.5">1</text>
<text x="118.6" y="37">2</text>
<text x="118.6" y="40.5">2</text>
<text x="126.2" y="36.8">5%</text>
<text x="126.2" y="40.3">5%</text>
<text x="129.8" y="36.8">R0402</text>
<text x="129.8" y="40.3">R0402</text>
<text x="211" y="38.7">G21</text>
<text x="275.2" y="39.7" transform="rotate(-90 275.2 39.7)">1</text>
<text x="88.3" y="44.1">D26</text>
<text x="88.3" y="45.8">E25</text>
<text x="211" y="42.3">F22</text>
<text x="211" y="45.8">G20</text>
<text x="277.4" y="47.5">R0402</text>
<text x="277.4" y="45.7">1%</text>
<text x="88.3" y="49.4">F28</text>
<text x="88.3" y="51.2">G27</text>
<text x="88.3" y="53">G28</text>
<text x="109.9" y="51.2">1</text>
<text x="109.9" y="49.4">1</text>
<text x="109.9" y="53">1</text>
<text x="118.6" y="51.2">2</text>
<text x="118.6" y="49.4">2</text>
<text x="118.6" y="53">2</text>
<text x="126.2" y="51">5%</text>
<text x="126.2" y="49.2">5%</text>
<text x="126.2" y="52.8">5%</text>
<text x="129.8" y="51">R0402</text>
<text x="129.8" y="49.2">R0402</text>
<text x="129.8" y="52.8">R0402</text>
<text x="211" y="49.4">F21</text>
<text x="275.2" y="48.3" transform="rotate(-90 275.2 48.3)">2</text>
<text x="88.3" y="54.7">F27</text>
<text x="88.3" y="58.3">H25</text>
<text x="211" y="58.3">H22</text>
<text x="225.8" y="54.3">VCCA_1V8</text>
<text x="88.3" y="60.1">F24</text>
<text x="88.3" y="61.8">G23</text>
<text x="88.3" y="65.4">F25</text>
<text x="109.9" y="65.4">1</text>
<text x="109.9" y="61.8">1</text>
<text x="118.6" y="65.4">2</text>
<text x="118.6" y="61.8">2</text>
<text x="126.2" y="65.2">5%</text>
<text x="126.2" y="61.7">5%</text>
<text x="129.8" y="65.2">R0402</text>
<text x="129.8" y="61.7">R0402</text>
<text x="217.5" y="64.9">VCC_1V8</text>
<text x="229" y="61" transform="rotate(-90 229 61)">1</text>
<text x="231.1" y="63.5">X5R</text>
<text x="231.1" y="65.2">6.3V</text>
<text x="88.3" y="67.2">H24</text>
<text x="88.3" y="69">H23</text>
<text x="88.3" y="70.7">F26</text>
<text x="211" y="69">H20</text>
<text x="229" y="66.1" transform="rotate(-90 229 66.1)">2</text>
<text x="231.1" y="67">C0201</text>
<text x="88.3" y="74.3">E26</text>
<text x="183.1" y="75.9">BGA636_19R00X19R00X1R20</text>
<text x="88.3" y="83.2">J21</text>
<text x="96.6" y="79.2">VCC_1V8</text>
<text x="99.2" y="85.9" transform="rotate(-90 99.2 85.9)">1</text>
<text x="101.3" y="88.3">X5R</text>
<text x="109.9" y="85.9" transform="rotate(-90 109.9 85.9)">1</text>
<text x="112" y="88.3">X5R</text>
<text x="8.9" y="90.1">BGA636_19R00X19R00X1R20</text>
<text x="99.2" y="91" transform="rotate(-90 99.2 91)">2</text>
<text x="101.3" y="91.9">C0201</text>
<text x="101.3" y="90.1">6.3V</text>
<text x="109.9" y="91" transform="rotate(-90 109.9 91)">2</text>
<text x="112" y="91.9">C0402</text>
<text x="112" y="90.1">6.3V</text>
<text x="229" y="90.3">1</text>
<text x="237.7" y="90.3">2</text>
<text x="240" y="91.9">R0402</text>
<text x="245.4" y="90.1">5%</text>
<text x="248.5" y="93" transform="rotate(-90 248.5 93)">1</text>
<text x="259.2" y="90.3">1</text>
<text x="271.5" y="90.3">2</text>
<text x="250.7" y="100.8">ESD0402</text>
<text x="259.6" y="97.2">SW2_6R00X3R70X2R50</text>
<text x="248.5" y="103.5" transform="rotate(-90 248.5 103.5)">2</text>
<text x="100.8" y="118.7">AF8</text>
<text x="115.2" y="118.7">1</text>
<text x="123.9" y="118.7">2</text>
<text x="129.8" y="118.6">5%</text>
<text x="133.3" y="118.6">R0402</text>
<text x="100.8" y="120.5">AA11</text>
<text x="100.8" y="122.3">AH7</text>
<text x="100.8" y="124.1">AD8</text>
<text x="100.8" y="125.9">AE8</text>
<text x="100.8" y="131.2">AG8</text>
<text x="100.8" y="133">AG7</text>
<text x="100.8" y="134.7">AH6</text>
<text x="100.8" y="138.3">AB9</text>
<text x="109" y="143.2">VCC_3V3</text>
<text x="100.8" y="147.2">V12</text>
<text x="111.6" y="149.9" transform="rotate(-90 111.6 149.9)">1</text>
<text x="8.9" y="154.1">BGA636_19R00X19R00X1R20</text>
<text x="111.6" y="155" transform="rotate(-90 111.6 155)">2</text>
<text x="113.8" y="155.9">C0201</text>
<text x="113.8" y="152.4">X5R</text>
<text x="113.8" y="154.1">6.3V</text>
</g>
<text font-size="1.6" fill="#0f0" x="259.6" y="99">RECOVERY_Key</text>
<g font-size="1.3">
<text x="30.8" y="1.3">5</text>
<text x="88.8" y="1.3">4</text>
<text x="146.9" y="1.3">3</text>
<text x="205" y="1.3">2</text>
<text x="263.1" y="1.3">1</text>
<text x=".5" y="28.4">D</text>
<text x="292.6" y="28.4">D</text>
<text x=".5" y="79.5">C</text>
<text x="292.6" y="79.5">C</text>
<text x=".5" y="130.6">B</text>
<text x="292.6" y="130.6">B</text>
<text x=".5" y="181.7">A</text>
<text x="292.6" y="181.7">A</text>
<text x="30.8" y="207.4">5</text>
<text x="88.8" y="207.4">4</text>
<text x="146.9" y="207.4">3</text>
<text x="205" y="207.4">2</text>
<text x="263.1" y="207.4">1</text>
</g>
<g font-size="1.2">
<text x="241.6" y="202.6">Date:</text>
<text x="250.4" y="202.6">Sunday, December 13, 2020</text>
<text x="277.2" y="202.6">Rev:</text>
<text x="283.2" y="202.6">V1.2</text>
<text x="241.5" y="205.3">Designed by:</text>
<text x="250.4" y="205.3">Zhangdz</text>
<text x="258.4" y="205.3">Reviewed by:</text>
<text x="267" y="205.3">Default</text>
<text x="277" y="205.1">Sheet:</text>
<text x="283.8" y="205.1">12</text>
<text x="286" y="205.1">of</text>
<text x="288" y="205.1">37</text>
</g>
</svg>
